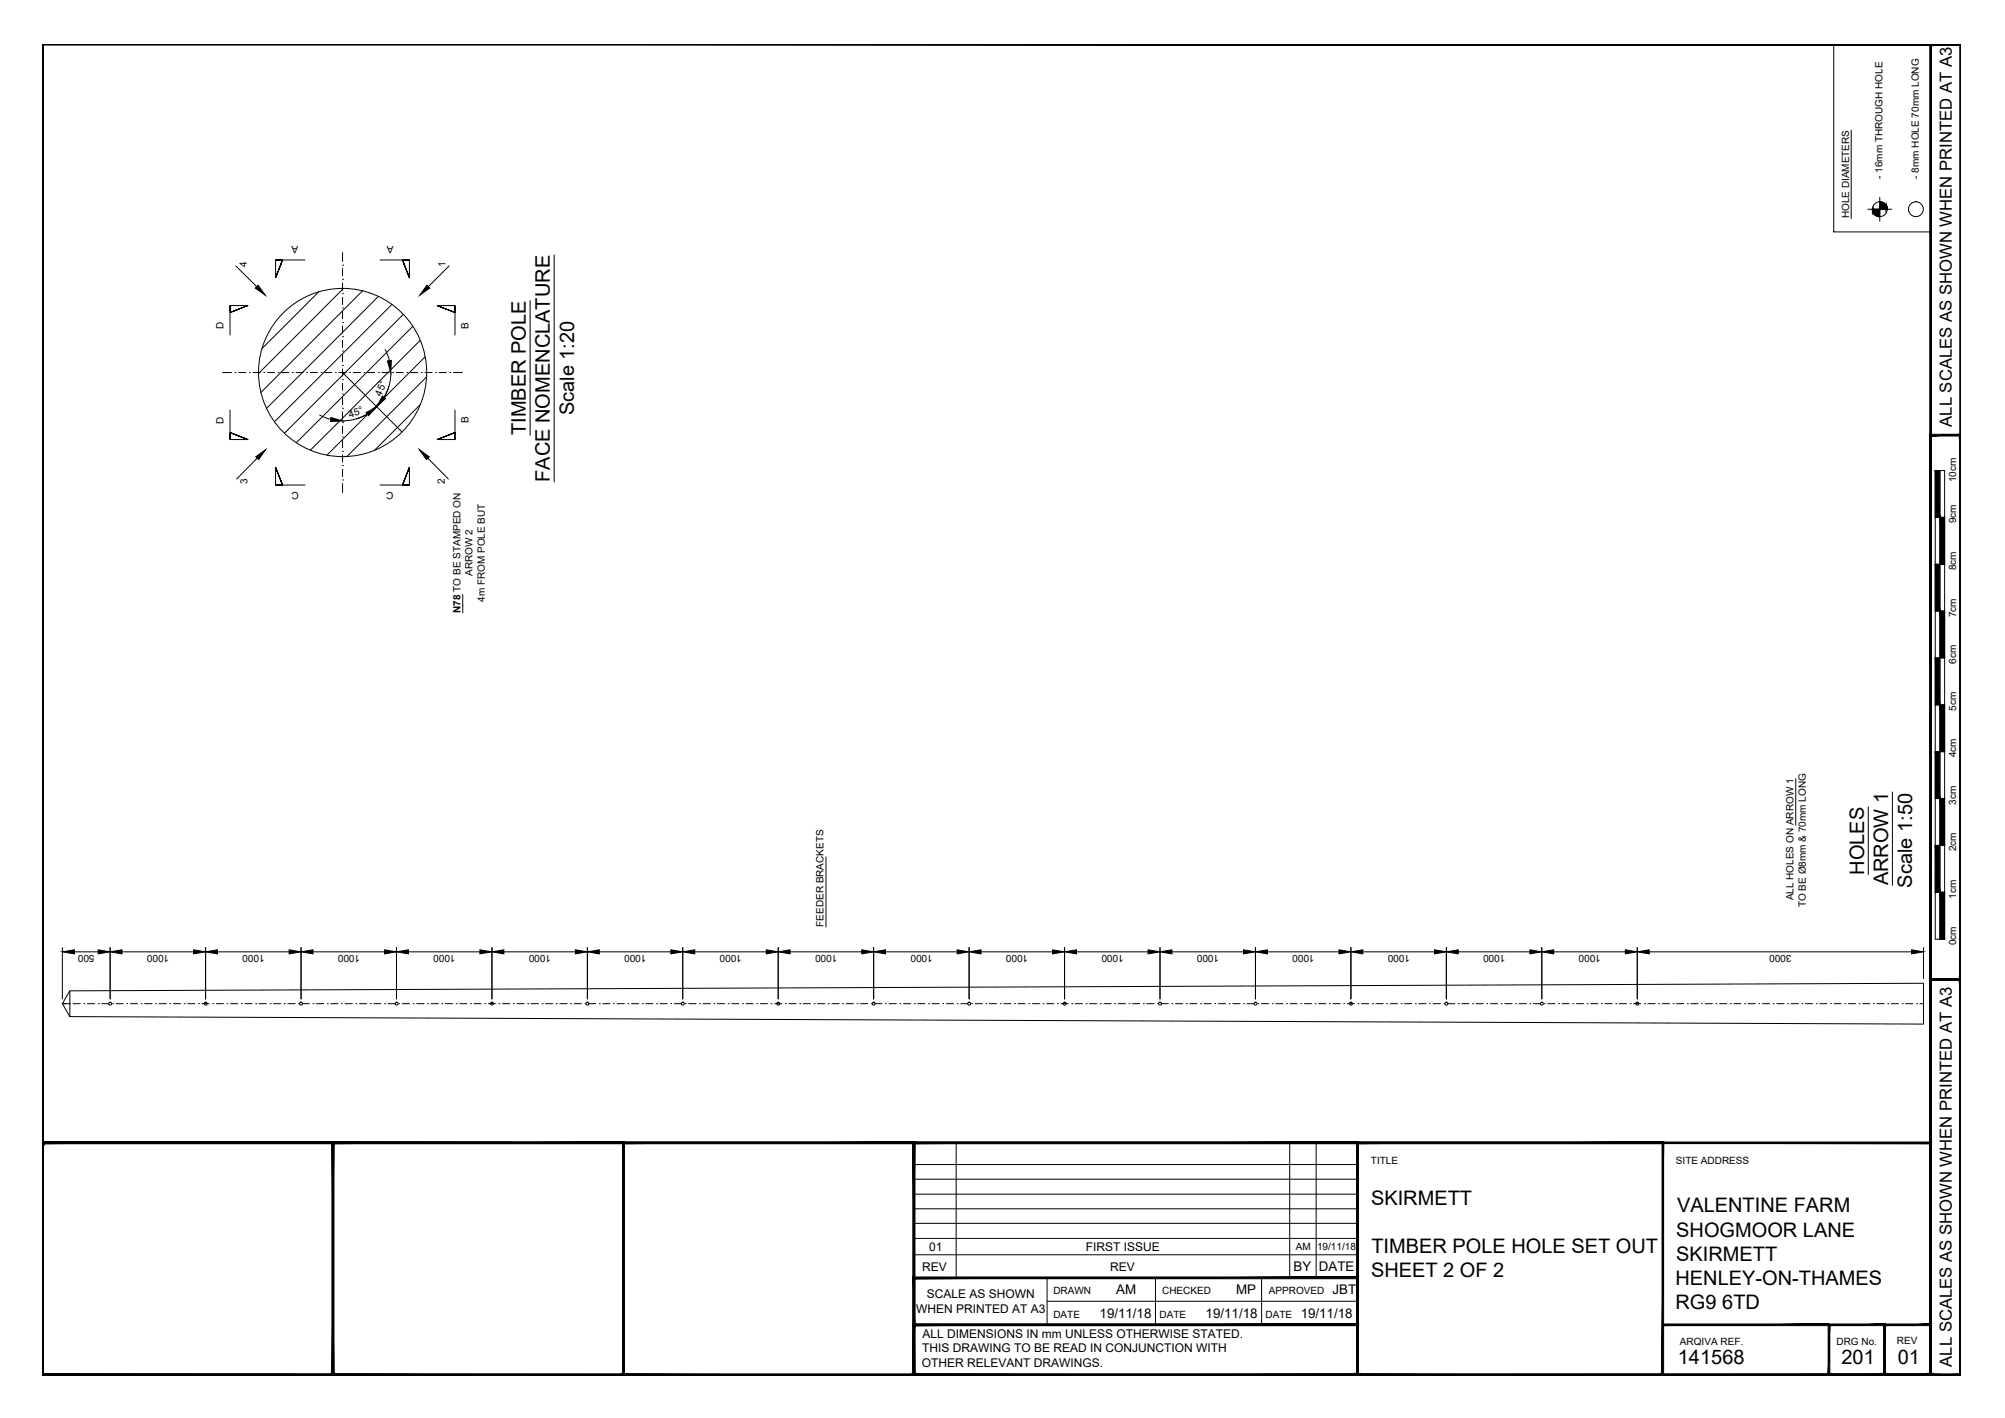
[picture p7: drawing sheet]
<svg xmlns="http://www.w3.org/2000/svg" width="420mm" height="297mm" viewBox="0 0 420 297" stroke-linecap="round" stroke-linejoin="round" font-family="sans-serif">
<g fill="none" stroke="#000" stroke-width=".21">
<path d="M384.3 9.3h20.3v39.3h-20.3zM387.9 27.2v18.6M49.4 55.7l4.4 4.3M57.7 54.5h1.5l-1.5 3.7 1.5-3.7-1.5 3.7v-3.7h6.2M71.8 58.5h.1M71.8 55.5h.1M71.8 52.9v1.9M71.8 56.3v1.5M71.8 59.3v1.5M79.6 54.5h6.2v3.7l-1.5-3.7 1.5 3.7-1.5-3.7h1.5M94.1 55.7l-4.3 4.3M116.1 53.4v47.5"/>
<path d="M391.4 43.8h5M393.9 41.3v5M46.7 78h1.8M48.2 64v1.5l3.7-1.5-3.7 1.5 3.7-1.5h-3.7v6.2M49.3 78h.1M50 78h1.5M52.3 78h.1M53 78h1.5M55.3 78h.1M56 78h1.5M58.3 78h.1M59 78h1.5"/>
<path d="M61.3 78h.1M62 78h1.5M64.3 78h.1M65 78h1.5M66.8 61.2l-11.9 11.8M67.3 78h.1M68 78h1.5M70.3 78h.1M71 78h1.5M71.8 79.5h.1M71.8 76.5h.1M71.8 73.5h.1"/>
<path d="M71.8 70.5h.1M71.8 67.5h.1M71.8 64.5h.1M71.8 61.5h.1M71.8 62.3v1.5M71.8 65.3v1.5M71.8 68.3v1.5M71.8 71.3v1.5M71.8 74.3v1.5M71.8 77.3v1.5M71.8 78l12.4 12.5M72 60.4l-17.8 17.9"/>
<path d="M73.3 78h.1M74 78h1.5M76 60.9l-21.3 21.3M76.3 78h.1M77 78h1.5M79.3 62.1l-23.5 23.5M79.3 78h.1M80 78h1.5M80.7 73.2l.9 2.4M81.9 78a10.1 10.1 0 0 1-10.1 10.2M82.1 63.8l-24.6 24.6M82.3 78h.1"/>
<path d="M83 78h1.5M84.5 65.9l-24.9 24.9M85.3 78h.1M86 78h1.5M86.5 68.4l-24.4 24.4M88.1 71.3l-23.1 23M88.3 78h.1M89 78h1.5M89.1 74.8l-20.6 20.6M89.4 79l-16.7 16.6M91.3 78h.1M92 78h1.5"/>
<path d="M94.3 78h.1M95 78h1.9M95.3 64v1.5l-3.7-1.5 3.7 1.5-3.7-1.5h3.7v6.2M111.1 63v28.2M48.2 85.9v6.2h3.7l-3.7-1.5 3.7 1.5-3.7-1.5v1.5M53.9 96l-4.3 4.4M67 86.9l2.3 1M71.8 97.5h.1M71.8 94.6h.1M71.8 91.5h.1M71.8 88.5h.1M71.8 85.5h.1"/>
<path d="M71.8 82.6h.1M71.8 80.3v1.5M71.8 83.3v1.5M71.8 86.3v1.5M71.8 89.3v1.5M71.8 92.3v1.5M71.8 95.3v1.5M71.8 98.3v1.5M77 86.7l-2.3 1M81.5 80.9l-1 2.3M88.1 84.8l-9.6 9.5M89.6 96l4.4 4.4"/>
<path d="M95.3 85.9v6.2h-3.7l3.7-1.5-3.7 1.5 3.7-1.5v1.5M405.5 98.6h2v98.1h-2zM406.5 98.6v98.1M57.7 101.6h1.5l-1.5-3.7 1.5 3.7-1.5-3.7v3.7h6.2M71.8 100.5h.1M71.8 101.3v1.9M79.6 101.6h6.2v-3.7l-1.5 3.7 1.5-3.7-1.5 3.7h1.5M405.5 118.2h2M405.5 108.4h2M97 124.5v3.9M405.5 137.8h2M405.5 128h2"/>
<path d="M405.5 157.5h2M405.5 147.7h2M173.1 179.5v14.7M376.3 163.1v9.8M391.5 169v14.2M396.6 165.9v19.6M405.5 177.1h2M405.5 167.3h2M13.1 198.5v10.8M15.6 199.4h5M23.1 198.5v10.8M25.6 199.4h15"/>
<path d="M43.1 198.5v10.8M45.6 199.4h15M63.1 198.5v10.8M65.6 199.4h15M83.1 198.5v10.8M85.6 199.4h15M103.1 198.5v10.8M105.6 199.4h15M123.1 198.5v10.8M125.6 199.4h15M143.1 198.5v10.8M145.6 199.4h15"/>
<path d="M163.1 198.5v10.8M165.6 199.4h15M183.1 198.5v10.8M185.6 199.4h15M203.1 198.5v10.8M205.6 199.4h15M223.1 198.5v10.8M225.6 199.4h15M243.1 198.5v10.8M245.6 199.4h15M263.1 198.5v10.8M265.6 199.4h15"/>
<path d="M283.1 198.5v10.8M285.6 199.4h15M303.1 198.5v10.8M305.6 199.4h15M323.1 198.5v10.8M325.6 199.4h15M343.1 198.5v10.8M345.6 199.4h55M403.1 198.5v6.5M405.5 186.9h2M13.1 210.2h1.5M14.6 210.2h.1"/>
<path d="M14.6 207.6l388.5-1.6v8.5l-388.5-1.5-1.5-2.8zM14.6 207.6v5.4M15.3 210.2h1.5M17.6 210.2h.1M18.3 210.2h1.5M20.6 210.2h.1M21.3 210.2h1.5M23.6 210.2h.1M24.3 210.2h1.5M26.6 210.2h.1M27.3 210.2h1.5M29.6 210.2h.1"/>
<path d="M30.3 210.2h1.5M32.6 210.2h.1M33.3 210.2h1.5M35.6 210.2h.1M36.3 210.2h1.5M38.6 210.2h.1M39.3 210.2h1.5M41.6 210.2h.1M42.3 210.2h1.5M44.6 210.2h.1M45.3 210.2h1.5M47.6 210.2h.1"/>
<path d="M48.3 210.2h1.5M50.6 210.2h.1M51.3 210.2h1.5M53.6 210.2h.1M54.3 210.2h1.5M56.6 210.2h.1M57.3 210.2h1.5M59.6 210.2h.1M60.3 210.2h1.5M62.6 210.2h.1M63.3 210.2h1.5M65.6 210.2h.1"/>
<path d="M66.3 210.2h1.5M68.6 210.2h.1M69.3 210.2h1.5M71.6 210.2h.1M72.3 210.2h1.5M74.6 210.2h.1M75.3 210.2h1.5M77.6 210.2h.1M78.3 210.2h1.5M80.6 210.2h.1M81.3 210.2h1.5M83.6 210.2h.1"/>
<path d="M84.3 210.2h1.5M86.6 210.2h.1M87.3 210.2h1.5M89.6 210.2h.1M90.3 210.2h1.5M92.6 210.2h.1M93.3 210.2h1.5M95.6 210.2h.1M96.3 210.2h1.5M98.6 210.2h.1M99.3 210.2h1.5M101.6 210.2h.1"/>
<path d="M102.3 210.2h1.5M104.6 210.2h.1M105.3 210.2h1.5M107.6 210.2h.1M108.3 210.2h1.5M110.6 210.2h.1M111.3 210.2h1.5M113.6 210.2h.1M114.3 210.2h1.5M116.6 210.2h.1M117.3 210.2h1.5M119.6 210.2h.1"/>
<path d="M120.3 210.2h1.5M122.6 210.2h.1M123.3 210.2h1.5M125.6 210.2h.1M126.3 210.2h1.5M128.6 210.2h.1M129.3 210.2h1.5M131.6 210.2h.1M132.3 210.2h1.5M134.6 210.2h.1M135.3 210.2h1.5M137.6 210.2h.1"/>
<path d="M138.3 210.2h1.5M140.6 210.2h.1M141.3 210.2h1.5M143.6 210.2h.1M144.3 210.2h1.5M146.6 210.2h.1M147.3 210.2h1.5M149.6 210.2h.1M150.3 210.2h1.5M152.6 210.2h.1M153.3 210.2h1.5M155.6 210.2h.1"/>
<path d="M156.3 210.2h1.5M158.6 210.2h.1M159.3 210.2h1.5M161.6 210.2h.1M162.3 210.2h1.5M164.6 210.2h.1M165.3 210.2h1.5M167.6 210.2h.1M168.3 210.2h1.5M170.6 210.2h.1M171.3 210.2h1.5M173.6 210.2h.1"/>
<path d="M174.3 210.2h1.5M176.6 210.2h.1M177.3 210.2h1.5M179.6 210.2h.1M180.3 210.2h1.5M182.6 210.2h.1M183.3 210.2h1.5M185.6 210.2h.1M186.3 210.2h1.5M188.6 210.2h.1M189.3 210.2h1.5M191.6 210.2h.1"/>
<path d="M192.3 210.2h1.5M194.6 210.2h.1M195.3 210.2h1.5M197.6 210.2h.1M198.3 210.2h1.5M200.6 210.2h.1M201.3 210.2h1.5M203.6 210.2h.1M204.3 210.2h1.5M206.6 210.2h.1M207.3 210.2h1.5M209.6 210.2h.1"/>
<path d="M210.3 210.2h1.5M212.6 210.2h.1M213.3 210.2h1.5M215.6 210.2h.1M216.3 210.2h1.5M218.6 210.2h.1M219.3 210.2h1.5M221.6 210.2h.1M222.3 210.2h1.5M224.6 210.2h.1M225.3 210.2h1.5M227.6 210.2h.1"/>
<path d="M228.3 210.2h1.5M230.6 210.2h.1M231.3 210.2h1.5M233.6 210.2h.1M234.3 210.2h1.5M236.6 210.2h.1M237.3 210.2h1.5M239.6 210.2h.1M240.3 210.2h1.5M242.6 210.2h.1M243.3 210.2h1.5M245.6 210.2h.1"/>
<path d="M246.3 210.2h1.5M248.6 210.2h.1M249.3 210.2h1.5M251.6 210.2h.1M252.3 210.2h1.5M254.6 210.2h.1M255.3 210.2h1.5M257.6 210.2h.1M258.3 210.2h1.5M260.6 210.2h.1M261.3 210.2h1.5M263.6 210.2h.1"/>
<path d="M264.3 210.2h1.5M266.6 210.2h.1M267.3 210.2h1.5M269.6 210.2h.1M270.3 210.2h1.5M272.6 210.2h.1M273.3 210.2h1.5M275.6 210.2h.1M276.3 210.2h1.5M278.6 210.2h.1M279.3 210.2h1.5M281.6 210.2h.1"/>
<path d="M282.3 210.2h1.5M284.6 210.2h.1M285.3 210.2h1.5M287.6 210.2h.1M288.3 210.2h1.5M290.6 210.2h.1M291.3 210.2h1.5M293.6 210.2h.1M294.3 210.2h1.5M296.6 210.2h.1M297.3 210.2h1.5M299.6 210.2h.1"/>
<path d="M300.3 210.2h1.5M302.6 210.2h.1M303.3 210.2h1.5M305.6 210.2h.1M306.3 210.2h1.5M308.6 210.2h.1M309.3 210.2h1.5M311.6 210.2h.1M312.3 210.2h1.5M314.6 210.2h.1M315.3 210.2h1.5M317.6 210.2h.1"/>
<path d="M318.3 210.2h1.5M320.6 210.2h.1M321.3 210.2h1.5M323.6 210.2h.1M324.3 210.2h1.5M326.6 210.2h.1M327.3 210.2h1.5M329.6 210.2h.1M330.3 210.2h1.5M332.6 210.2h.1M333.3 210.2h1.5M335.6 210.2h.1"/>
<path d="M336.3 210.2h1.5M338.6 210.2h.1M339.3 210.2h1.5M341.6 210.2h.1M342.3 210.2h1.5M344.6 210.2h.1M345.3 210.2h1.5M347.6 210.2h.1M348.3 210.2h1.5M350.6 210.2h.1M351.3 210.2h1.5M353.6 210.2h.1"/>
<path d="M354.3 210.2h1.5M356.6 210.2h.1M357.3 210.2h1.5M359.6 210.2h.1M360.3 210.2h1.6M362.6 210.2h.1M363.3 210.2h1.5M365.6 210.2h.1M366.3 210.2h1.5M368.6 210.2h.1M369.3 210.2h1.5M371.6 210.2h.1"/>
<path d="M372.3 210.2h1.5M374.6 210.2h.1M375.3 210.2h1.5M377.6 210.2h.1M378.3 210.2h1.5M380.6 210.2h.1M381.3 210.2h1.5M383.6 210.2h.1M384.4 210.2h1.4M386.6 210.2h.1M387.3 210.2h1.5M389.6 210.2h.1"/>
<path d="M390.3 210.2h1.5M392.6 210.2h.1M393.3 210.2h1.6M395.6 210.2h.1M396.4 210.2h1.4M398.6 210.2h.1M399.3 210.2h1.5M401.6 210.2h.1M402.3 210.2h.8M200.4 239.4v28.3M270.3 239.4v28.3M275.8 239.4v28.3"/>
<path d="M191.5 250.1h93M191.5 247h93M191.5 243.9h93M191.5 256.3h93M191.5 253.2h93M191.5 259.4h93M191.5 262.8h93M219.4 267.7v9.8M219.4 272.6h65.1M242.1 267.7v9.8M264.4 267.7v9.8"/>
<circle cx="393.9" cy="43.8" r="1.56"/>
<circle cx="401.5" cy="43.8" r="1.56"/>
<circle cx="71.8" cy="78" r="17.6"/>
<circle cx="23.1" cy="210.2" r=".31"/>
<circle cx="43.1" cy="210.2" r=".31"/>
<circle cx="63.1" cy="210.2" r=".31"/>
<circle cx="83.1" cy="210.2" r=".31"/>
<circle cx="103.1" cy="210.2" r=".31"/>
<circle cx="123.1" cy="210.2" r=".31"/>
<circle cx="143.1" cy="210.2" r=".31"/>
<circle cx="163.1" cy="210.2" r=".31"/>
<circle cx="183.1" cy="210.2" r=".31"/>
<circle cx="203.1" cy="210.2" r=".31"/>
<circle cx="223.1" cy="210.2" r=".31"/>
<circle cx="243.1" cy="210.2" r=".31"/>
<circle cx="263.1" cy="210.2" r=".31"/>
<circle cx="283.1" cy="210.2" r=".31"/>
<circle cx="303.1" cy="210.2" r=".31"/>
<circle cx="323.1" cy="210.2" r=".31"/>
<circle cx="343.1" cy="210.2" r=".31"/>
</g>
<g fill="#000" stroke="#000" stroke-width=".21">
<path d="M54.1 59.8l1.5 2-2.1-1.5zM392.4 43.8v.3zM395.4 43.3v.5zM81.2 75.6l.8-.1-.1 2.5zM89.5 59.8l.6 .5-2.1 1.5zM53.6 95.7l2.1-1.5-1.5 2.1zM69.3 87.5l2.5 .7-2.6 .1zM76.7 86.4l2.2-1.2-1.7 1.9zM80.1 83l.7 .5-1.9 1.7zM87.9 94.2l2 1.5-.5 .6zM13.1 199.4l2.5-.4v.8zM20.6 199l2.5 .4-2.5 .4z"/>
<path d="M23.1 199.4l2.5-.4v.8zM40.6 199l2.5 .4-2.5 .4zM43.1 199.4l2.5-.4v.8zM60.6 199l2.5 .4-2.5 .4zM63.1 199.4l2.5-.4v.8zM80.6 199l2.5 .4-2.5 .4zM83.1 199.4l2.5-.4v.8zM100.6 199l2.5 .4-2.5 .4zM103.1 199.4l2.5-.4v.8zM120.6 199l2.5 .4-2.5 .4zM123.1 199.4l2.5-.4v.8zM140.6 199l2.5 .4-2.5 .4z"/>
<path d="M143.1 199.4l2.5-.4v.8zM160.6 199l2.5 .4-2.5 .4zM163.1 199.4l2.5-.4v.8zM180.6 199l2.5 .4-2.5 .4zM183.1 199.4l2.5-.4v.8zM200.6 199l2.5 .4-2.5 .4zM203.1 199.4l2.5-.4v.8zM220.6 199l2.5 .4-2.5 .4zM223.1 199.4l2.5-.4v.8zM240.6 199l2.5 .4-2.5 .4zM243.1 199.4l2.5-.4v.8zM260.6 199l2.5 .4-2.5 .4z"/>
<path d="M263.1 199.4l2.5-.4v.8zM280.6 199l2.5 .4-2.5 .4zM283.1 199.4l2.5-.4v.8zM300.6 199l2.5 .4-2.5 .4zM303.1 199.4l2.5-.4v.8zM320.6 199l2.5 .4-2.5 .4zM323.1 199.4l2.5-.4v.8zM340.6 199l2.5 .4-2.5 .4zM343.1 199.4l2.5-.4v.8zM400.6 199l2.5 .4-2.5 .4z"/>
<path d="M8.9 9.3l.2 .1h401.6zM8.9 9.3h402l-.2 .1z"/>
<path d="M404.4 9.3l.3 .1zM404.4 9.3l.3 .1-.3 278.6zM404.7 9.4l-.3 278.6 .3-.1zM404.4 288l.3-.1z"/>
<path d="M404.6 9.3l.1 .1h6zM404.6 9.3h6.3l-.2 .1z"/>
<path d="M410.7 9.4v278.5l.2-278.6zM410.9 9.3v278.7l-.2-.1z"/>
<path d="M410.7 9.4v278.5l.2-278.6zM410.9 9.3v278.7l-.2-.1z"/>
<path d="M392.4 43.8v.3zM392.4 43.8v.6z"/>
<path d="M392.4 43.8v.6l.2-.6zM392.6 43.8v.8l-.2-.2z"/>
<path d="M392.6 43.8v.8l.1-.8zM392.7 43.8v1l-.1-.2z"/>
<path d="M392.7 43.8v1l.2-1zM392.9 43.8v1.2l-.2-.2z"/>
<path d="M392.9 43.8v1.2l.2-1.2zM393.1 43.8v1.4l-.2-.2z"/>
<path d="M393.1 43.8v1.4l.3-1.4zM393.4 43.8v1.5l-.3-.1z"/>
<path d="M393.4 43.8v1.5l.2-1.5zM393.6 43.8v1.6l-.2-.1z"/>
<path d="M393.6 43.8v1.6l.3-1.6zM393.9 43.8v1.6h-.3z"/>
<path d="M393.9 42.3v1.5l.3-1.5zM394.2 42.3v1.5h-.3z"/>
<path d="M394.2 42.3v1.5l.2-1.4zM394.4 42.4v1.4h-.2z"/>
<path d="M394.4 42.4v1.4l.3-1.3zM394.7 42.5v1.3h-.3z"/>
<path d="M394.7 42.5v1.3l.2-1.2zM394.9 42.6v1.2h-.2z"/>
<path d="M394.9 42.6v1.2l.2-1zM395.1 42.8v1h-.2z"/>
<path d="M395.1 42.8v1l.2-.7zM395.3 43.1v.7h-.2z"/>
<path d="M395.3 43.1v.7l.1-.5zM395.4 43.3l-.1 .5z"/>
<path d="M395.5 43.6l-.1 .2zM395.5 43.6v.2z"/>
<path d="M404.4 91l.3 .3 6.2-.3zM404.7 91.3l6.2-.3-.2 .3zM410.9 91l-.2 .3z"/>
<path d="M404.4 91l.3 114v-113.7zM404.4 91l.3 114-.3 .3z"/>
<path d="M405.5 98.6l1 9.8v-9.8zM405.5 98.6l1 9.8h-1z"/>
<path d="M410.9 91.1l-.2 .2 .2 113.9zM410.7 91.3l.2 113.9-.2-.2zM410.7 205l.2 .3zM404.7 205h6l.2 .3zM404.7 205l-.3 .3h6.5z"/>
<path d="M405.5 118.2l1 9.8v-9.8zM405.5 118.2l1 9.8h-1z"/>
<path d="M406.5 108.4l1 9.8v-9.8zM406.5 108.4l1 9.8h-1z"/>
<path d="M405.5 137.8l1 9.8v-9.8zM405.5 137.8l1 9.8h-1z"/>
<path d="M406.5 128l1 9.8v-9.8zM406.5 128l1 9.8h-1z"/>
<path d="M405.5 157.5l1 9.8v-9.8zM405.5 157.5l1 9.8h-1z"/>
<path d="M406.5 147.6l1 9.9v-9.9zM406.5 147.6l1 9.9h-1z"/>
<path d="M405.5 177.1l1 9.8v-9.8zM405.5 177.1l1 9.8h-1z"/>
<path d="M406.5 167.3l1 9.8v-9.8zM406.5 167.3l1 9.8h-1z"/>
<path d="M406.5 186.9l1 9.8v-9.8zM406.5 186.9l1 9.8h-1z"/>
<path d="M404.4 205l.3 .3 6.2-.3zM404.7 205.3l6.2-.3-.2 .3zM410.9 205l-.2 .3z"/>
<path d="M410.9 205.1l-.2 .2 .2 82.7zM410.7 205.3l.2 82.7-.2-.1zM410.7 287.9l.2 .1z"/>
<path d="M8.9 239.2l.2 .4zM8.9 239.2l395.5 .4h-395.3zM8.9 239.2l395.5 .4 .3-.4z"/>
<path d="M9.1 239.6h60.5l.3-.4zM8.9 239.2h61l-60.8 .4zM8.9 239.2l.2 .4z"/>
<path d="M69.9 239.6h60.6l.3-.4zM69.6 239.2h61.2l-60.9 .4zM69.6 239.2l.3 48.7v-48.3zM69.6 239.2l.3 48.7-.3 .1zM69.6 288l.3-.1z"/>
<path d="M130.8 239.6h60.5l.4-.4zM130.5 239.2h61.2l-60.9 .4zM130.5 239.2l.3 48.7v-48.3zM130.5 239.2l.3 48.7-.3 .1zM130.5 288l.3-.1z"/>
<path d="M191.7 239.6h92.6l.4-.4zM191.3 239.2h93.4l-93 .4zM191.3 239.2l.4 48.7v-48.3zM191.3 239.2l.4 48.7-.4 .1zM191.3 288l.4-.1z"/>
<path d="M284.7 239.6h63.6l.3-.4zM284.3 239.2h64.3l-63.9 .4zM284.3 239.2l.4 48.7v-48.3zM284.3 239.2l.4 48.7-.4 .1zM284.3 288l.4-.1z"/>
<path d="M404.7 239.2l-.3 .4 .3 48.4zM404.4 239.6l.3 48.4-.3-.1zM404.4 287.9l.3 .1z"/>
<path d="M191.3 277.3l.4 .4 93-.4zM191.7 277.7l93-.4-.4 .4zM284.7 277.3l-.4 .4 .4 10.3zM284.3 277.7l.4 10.3-.4-.1zM284.3 287.9l.4 .1z"/>
<path d="M191.3 277.7h93.4l-.4-.4zM191.3 277.7l.4-.4h92.6zM191.3 267.5v10.2l.4-.4zM191.3 267.5l.4 .4v9.4zM191.3 267.5l.4 .4 93-.4zM191.7 267.9l93-.4-.4 .4zM284.7 267.5l-.4 .4 .4 9.8zM284.3 267.9l.4 9.8-.4-.4z"/>
<path d="M383.1 277.3l.3 .4 11.7-.4zM383.4 277.7l11.7-.4-.4 .4zM394.7 277.7l.4 10.3v-10.7zM394.7 277.7l.4 10.3-.4-.1zM394.7 287.9l.4 .1z"/>
<path d="M348.5 277.7h34.8v-.4zM348.5 277.3h34.8l-34.8 .4z"/>
<path d="M394.7 277.3l.4 .4 9.6-.4zM395.1 277.7l9.6-.4-.3 .4zM404.7 277.3l-.3 .4 .3 10.3zM404.4 277.7l.3 10.3-.3-.1zM404.4 287.9l.3 .1z"/>
<path d="M9.1 9.4l-.2 278.6 .2-.1zM8.9 9.3l.2 .1-.2 278.6z"/>
<path d="M9.1 239.6l-.2 48.4 .2-.1zM8.9 239.4l.2 .2-.2 48.4z"/>
<path d="M9.1 287.9l60.7 .1-.2-.1zM9.1 287.9l60.7 .1h-60.9z"/>
<path d="M69.6 287.9l.3 .1zM69.9 239.2v48.8l-.3-.1zM69.9 239.2l-.3 .4v48.3z"/>
<path d="M69.9 287.9l60.7 .1-.1-.1zM69.9 287.9l60.7 .1h-60.8z"/>
<path d="M130.5 287.9l.3 .1zM130.8 239.2v48.8l-.3-.1zM130.8 239.2l-.3 .4v48.3z"/>
<path d="M130.8 287.9l60.7 .1-.2-.1zM130.8 287.9l60.7 .1h-60.9z"/>
<path d="M191.3 287.9l.4 .1zM191.7 239.2v48.8l-.4-.1zM191.3 239.6v48.3l.4-48.7z"/>
<path d="M191.7 287.9l92.8 .1-.2-.1zM191.7 287.9l92.8 .1h-93z"/>
<path d="M284.3 287.9l.4 .1zM284.7 239.2v48.8l-.4-.1zM284.7 239.2l-.4 .4v48.3z"/>
<path d="M191.5 288h93l-.2-.1zM191.5 288l.2-.1h92.6zM191.3 288l.4-.1zM191.7 277.7v10.2l-.4 .1zM191.3 277.3v10.7l.4-10.3z"/>
<path d="M284.7 287.9l63.8 .1-.2-.1zM284.7 287.9l63.8 .1h-64z"/>
<path d="M348.3 287.9l.3 .1zM348.6 239.2v48.8l-.3-.1zM348.6 239.2l-.3 .4v48.3z"/>
<path d="M383.3 288h11.6l-.2-.1zM383.4 287.9h11.3l-11.4 .1zM383.1 288l.3-.1zM383.4 277.7v10.2l-.3 .1zM383.1 277.3v10.7l.3-10.3z"/>
<path d="M8.9 288h395.7l-.2-.1zM8.9 288l.2-.1h395.3zM8.9 239.4v48.6l.2-.1zM8.9 239.4l.2 .2v48.3z"/>
<path d="M394.9 288h9.7l-.2-.1zM394.9 288l.2-.1h9.3zM394.7 288l.4-.1zM395.1 277.7v10.2l-.4 .1zM394.7 277.3v10.7l.4-10.3z"/>
<path d="M9.1 287.9l401.8 .1-.2-.1zM9.1 287.9l401.8 .1h-402z"/>
<path d="M404.7 287.9l6.2 .1-.2-.1zM404.7 287.9l6.2 .1h-6.3z"/>
<path d="M404.6 288h6.3l-.2-.1zM404.7 287.9h6l-6.1 .1zM404.4 288l.3-.1zM404.7 205.3v82.6l-.3 .1zM404.4 205v83l.3-82.7z"/>
</g>
<g font-size="4.2">
<text x="120.3" y="87" transform="rotate(-90 120.3 87)">Scale 1:20</text>
<text x="110.2" y="91.2" transform="rotate(-90 110.2 91.2)">TIMBER POLE</text>
<text x="115.2" y="100.9" transform="rotate(-90 115.2 100.9)">FACE NOMENCLATURE</text>
<text x="390.6" y="183.2" transform="rotate(-90 390.6 183.2)">HOLES</text>
<text x="395.7" y="185.5" transform="rotate(-90 395.7 185.5)">ARROW 1</text>
<text x="400.7" y="186" transform="rotate(-90 400.7 186)">Scale 1:50</text>
<text x="287.3" y="252.5">SKIRMETT</text>
<text x="351.4" y="254">VALENTINE FARM</text>
<text x="287.4" y="262.5">TIMBER POLE HOLE SET OUT</text>
<text x="351.3" y="259">SHOGMOOR LANE</text>
<text x="287.3" y="267.5">SHEET 2 OF 2</text>
<text x="351.1" y="269.1">HENLEY-ON-THAMES</text>
<text x="351.3" y="264.1">SKIRMETT</text>
<text x="351.1" y="274.2">RG9 6TD</text>
<text x="351.6" y="285.7">141568</text>
<text x="385.9" y="285.7">201</text>
<text x="397.7" y="285.7">01</text>
</g>
<g font-size="3.5">
<text x="409" y="89.4" transform="rotate(-90 409 89.4)">ALL SCALES AS SHOWN WHEN PRINTED AT A3</text>
<text x="409" y="286.3" transform="rotate(-90 409 286.3)">ALL SCALES AS SHOWN WHEN PRINTED AT A3</text>
</g>
<g font-size="2.8">
<text x="271.1" y="266.3">BY</text>
<text x="276.4" y="266.3">DATE</text>
<text x="233.9" y="271.1">AM</text>
<text x="259" y="271.1">MP</text>
<text x="279.3" y="271.1">JBT</text>
<text x="230.4" y="276">19/11/18</text>
<text x="252.7" y="276">19/11/18</text>
<text x="272.6" y="276">19/11/18</text>
</g>
<g font-size="2.5">
<text x="194.7" y="262">01</text>
<text x="227.5" y="262">FIRST ISSUE</text>
<text x="193.3" y="266.2">REV</text>
<text x="232.6" y="266.2">REV</text>
<text x="192" y="275">WHEN PRINTED AT A3</text>
<text x="194.2" y="272">SCALE AS SHOWN</text>
<text x="193.3" y="280.3">ALL DIMENSIONS IN mm UNLESS OTHERWISE STATED.</text>
<text x="193.2" y="286.3">OTHER RELEVANT DRAWINGS.</text>
<text x="193.3" y="283.3">THIS DRAWING TO BE READ IN CONJUNCTION WITH</text>
</g>
<g font-size="2.1">
<text x="394.5" y="37.4" transform="rotate(-90 394.5 37.4)">- 16mm THROUGH HOLE</text>
<text x="402.1" y="37.4" transform="rotate(-90 402.1 37.4)">- 8mm HOLE 70mm LONG</text>
<text x="387.5" y="45.8" transform="rotate(-90 387.5 45.8)">HOLE DIAMETERS</text>
<text x="62.5" y="51.6" transform="rotate(-180 62.5 51.6)">A</text>
<text x="82.5" y="51.6" transform="rotate(-180 82.5 51.6)">A</text>
<text x="51.7" y="55.8" transform="rotate(-90 51.7 55.8)">4</text>
<text x="93.3" y="56" transform="rotate(-90 93.3 56)">1</text>
<text x="46.8" y="68.9" transform="rotate(-90 46.8 68.9)">D</text>
<text x="98.2" y="68.9" transform="rotate(-90 98.2 68.9)">B</text>
<text x="79.9" y="83.1" transform="rotate(-68 79.9 83.1)">45°</text>
<text x="46.8" y="88.7" transform="rotate(-90 46.8 88.7)">D</text>
<text x="73.3" y="87.5" transform="rotate(-18 73.3 87.5)">45°</text>
<text x="98.2" y="88.6" transform="rotate(-90 98.2 88.6)">B</text>
<text x="51.8" y="101.3" transform="rotate(-90 51.8 101.3)">3</text>
<text x="93.2" y="101.3" transform="rotate(-90 93.2 101.3)">2</text>
<text x="409.9" y="101" transform="rotate(-90 409.9 101)">10cm</text>
<text x="62.6" y="103" transform="rotate(-180 62.6 103)">C</text>
<text x="82.5" y="103" transform="rotate(-180 82.5 103)">C</text>
<text x="409.9" y="109.6" transform="rotate(-90 409.9 109.6)">9cm</text>
<text x="409.9" y="119.5" transform="rotate(-90 409.9 119.5)">8cm</text>
<text x="99" y="120.6" transform="rotate(-90 99 120.6)">ARROW 2</text>
<text x="96.5" y="128.4" transform="rotate(-90 96.5 128.4)">N78 TO BE STAMPED ON</text>
<text x="101.6" y="126.1" transform="rotate(-90 101.6 126.1)">4m FROM POLE BUT</text>
<text x="409.9" y="129.3" transform="rotate(-90 409.9 129.3)">7cm</text>
<text x="409.9" y="139.1" transform="rotate(-90 409.9 139.1)">6cm</text>
<text x="409.9" y="148.9" transform="rotate(-90 409.9 148.9)">5cm</text>
<text x="409.9" y="158.6" transform="rotate(-90 409.9 158.6)">4cm</text>
<text x="409.9" y="168.6" transform="rotate(-90 409.9 168.6)">3cm</text>
<text x="409.9" y="178.3" transform="rotate(-90 409.9 178.3)">2cm</text>
<text x="375.9" y="188.6" transform="rotate(-90 375.9 188.6)">ALL HOLES ON ARROW 1</text>
<text x="378.4" y="190.1" transform="rotate(-90 378.4 190.1)">TO BE Ø8mm &amp; 70mm LONG</text>
<text x="409.9" y="188.3" transform="rotate(-90 409.9 188.3)">1cm</text>
<text x="172.6" y="194.1" transform="rotate(-90 172.6 194.1)">FEEDER BRACKETS</text>
<text x="409.9" y="198" transform="rotate(-90 409.9 198)">0cm</text>
<text x="19.8" y="200.1" transform="rotate(-180 19.8 200.1)">500</text>
<text x="35.5" y="200.1" transform="rotate(-180 35.5 200.1)">1000</text>
<text x="55.5" y="200.1" transform="rotate(-180 55.5 200.1)">1000</text>
<text x="75.5" y="200.1" transform="rotate(-180 75.5 200.1)">1000</text>
<text x="95.5" y="200.1" transform="rotate(-180 95.5 200.1)">1000</text>
<text x="115.5" y="200.1" transform="rotate(-180 115.5 200.1)">1000</text>
<text x="135.5" y="200.1" transform="rotate(-180 135.5 200.1)">1000</text>
<text x="155.5" y="200.1" transform="rotate(-180 155.5 200.1)">1000</text>
<text x="175.5" y="200.1" transform="rotate(-180 175.5 200.1)">1000</text>
<text x="195.5" y="200.1" transform="rotate(-180 195.5 200.1)">1000</text>
<text x="215.5" y="200.1" transform="rotate(-180 215.5 200.1)">1000</text>
<text x="235.5" y="200.1" transform="rotate(-180 235.5 200.1)">1000</text>
<text x="255.5" y="200.1" transform="rotate(-180 255.5 200.1)">1000</text>
<text x="275.5" y="200.1" transform="rotate(-180 275.5 200.1)">1000</text>
<text x="295.5" y="200.1" transform="rotate(-180 295.5 200.1)">1000</text>
<text x="315.5" y="200.1" transform="rotate(-180 315.5 200.1)">1000</text>
<text x="335.5" y="200.1" transform="rotate(-180 335.5 200.1)">1000</text>
<text x="375.4" y="200.1" transform="rotate(-180 375.4 200.1)">3000</text>
<text x="287.3" y="243.9">TITLE</text>
<text x="351.2" y="243.9">SITE ADDRESS</text>
<text x="271.5" y="261.9">AM</text>
<text x="276" y="261.9">19/11/18</text>
<text x="220.8" y="271.1">DRAWN</text>
<text x="243.5" y="271.1">CHECKED</text>
<text x="265.9" y="271.1">APPROVED</text>
<text x="220.8" y="276">DATE</text>
<text x="243" y="276">DATE</text>
<text x="265.2" y="276">DATE</text>
<text x="352.1" y="281.6">ARQIVA REF.</text>
<text x="384.8" y="281.6">DRG No.</text>
<text x="397.5" y="281.6">REV</text>
</g>
</svg>
